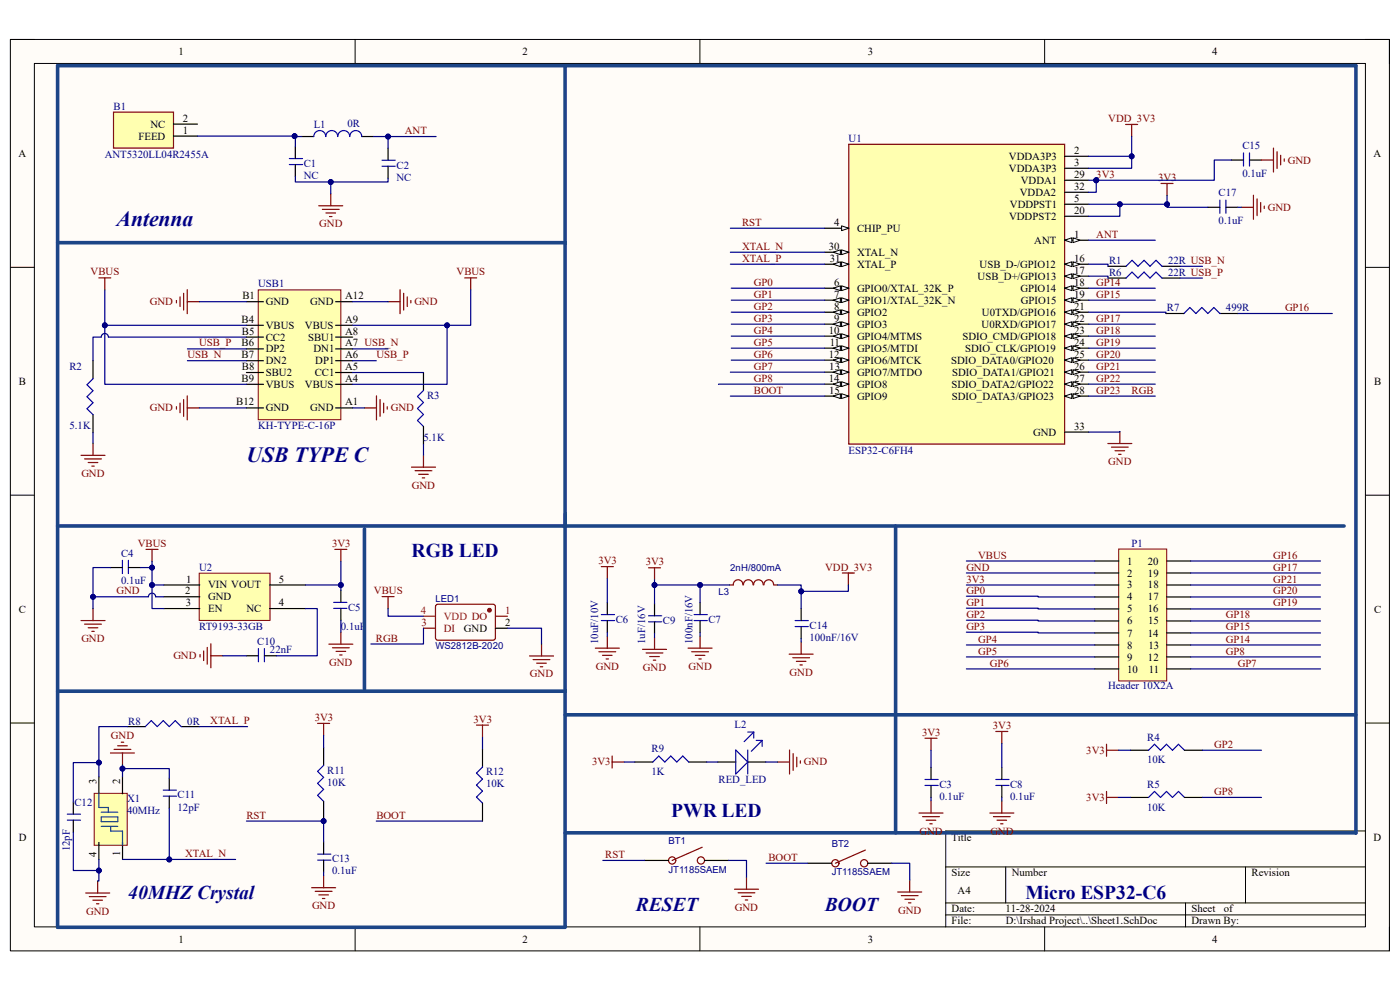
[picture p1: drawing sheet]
<svg xmlns="http://www.w3.org/2000/svg" width="297mm" height="210mm" viewBox="0 0 297 210" stroke-linecap="round" stroke-linejoin="round" font-family="sans-serif">
<path d="M2.2 8.4h292.6v193.3h-292.6z" fill-rule="evenodd" fill="#fffcf8"/>
<path d="M2.2 8.4h292.6v193.3h-292.6z" fill="none" stroke="#000" stroke-width=".21"/>
<path d="M7.3 13.5h282.4v183.1h-282.4z" fill-rule="evenodd" fill="#fffcf8"/>
<g fill="none" stroke="#000" stroke-width=".21">
<path d="M2.2 8.4h5.1M7.3 13.5h282.4v183.1h-282.4zM75.3 8.4v5.1M148.5 8.4v5.1M221.6 8.4v5.1M289.7 8.4h5.1v5.1M2.2 56.7h5.1M289.7 56.7h5.1M2.2 105h5.1M289.7 105.1h5.1M2.2 153.4h5.1M289.7 153.4h5.1"/>
<path d="M289.7 176.3h-89.1v20.3M75.3 196.6v5.1M148.5 196.6v5.1M200.6 183.9h89.1M200.6 191.5h89.1M200.6 194.1h89.1M213.4 183.9v7.6M221.6 196.6v5.1M251.5 191.5v5.1M264.2 183.9v7.6M294.8 196.6v5.1"/>
</g>
<g fill="none" stroke="#00f" stroke-width=".25">
<path d="M61.4 34.9h2.8M61.4 33.6h2.8M66.6 29a1.27 1.27 0 0 1 1.2-1.3 1.27 1.27 0 0 1 1.3 1.3 1.27 1.27 0 0 1 1.3-1.3 1.27 1.27 0 0 1 1.3 1.3 1.27 1.27 0 0 1 1.2-1.3 1.27 1.27 0 0 1 1.3 1.3 1.27 1.27 0 0 1 1.3-1.3 1.27 1.27 0 0 1 1.2 1.3M81.1 35.3h2.8M81.1 34h2.8M127.6 131.6h2.8M127.6 130.4h2.8M137.6 131.9h2.8M137.6 130.6h2.8M147.3 131.6h2.8M147.3 130.4h2.8M68.7 162.4l-1.3 1.2 1.3 1.3-1.3 1.3 1.3 1.3-1.3 1.2 1.3 1.3"/>
<path d="M67.4 182.5h2.8M67.4 181.2h2.8"/>
</g>
<g fill="none" stroke="#000" stroke-width=".25">
<path d="M62.7 31.1v2.5M62.7 34.9v2.6M64 29h2.6M76.7 29h2.6M82.3 31.4v2.6M82.3 35.3v2.5M128.8 127.8v2.6M128.8 131.6v2.6M138.9 128.1v2.5M138.9 131.9v2.5M148.5 127.8v2.6M148.5 131.6v2.6"/>
<path d="M68.7 158.5v3.9M68.7 170v3.8M68.7 178.6v2.6M68.7 182.5v2.5M136.7 182.5h5.1M149.5 182.5h5.1M171.4 183.1h5.1M184.1 183.1h5.1"/>
</g>
<g fill="none" stroke="#800000" stroke-width=".25">
<path d="M67.6 43.7h5.1M68.4 44.4h3.6M69.2 45.2h2M69.9 45.9h.5M70.2 41.1v2.6M126.3 137.5h5.1M127.1 138.3h3.5M127.6 120.2h2.5M127.8 139h2.1M128.6 139.8h.5M128.8 120.2v2.5M128.8 135v2.5"/>
<path d="M136.3 137.8h5.1M137.1 138.5h3.5M137.6 120.5h2.5M137.8 139.3h2.1M138.9 120.5v2.5M138.9 135.2v2.6M146 137.5h5.1M146.7 138.3h3.6M147.5 139h2M148.3 139.8h.5M148.5 135v2.5M23.4 159.7h5.1"/>
<path d="M24.2 159h3.6M25 158.2h2M25.7 157.4h.5M26 159.7v2.6M67.4 153.5h2.5M68.7 153.5v2.5M138.6 140h.5M66.1 188.3h5.1M66.9 189.1h3.5M67.6 189.8h2.1M68.4 190.6h.5M68.7 185.8v2.5"/>
<path d="M155.8 188.6h5.1M156.6 189.4h3.5M157.4 190.2h2M158.1 190.9h.5M158.4 186.1v2.5M190.5 189.2h5M191.2 190h3.6M192 190.8h2M192.7 191.5h.6M193 186.7v2.5"/>
</g>
<path d="M119.9 13.9v182.7" fill="none" stroke="#1c4587" stroke-width=".76"/>
<g fill="none" stroke="#800" stroke-width=".25">
<path d="M149 179.7l-6.4 2.8M183.6 180.3l-6.4 2.8"/>
<circle cx="142.6" cy="182.5" r=".77"/>
<circle cx="148.7" cy="182.5" r=".77"/>
<circle cx="177.2" cy="183.1" r=".77"/>
<circle cx="183.3" cy="183.1" r=".77"/>
</g>
<path d="M20 168.3h7v11h-7z" fill-rule="evenodd" fill="#ffffb0"/>
<path d="M20 168.3h7v11h-7z" fill="none" stroke="#800000" stroke-width=".21"/>
<path d="M27 154.1h3.8M38.4 154.1h3.9M15.6 170.2v2.5M15.6 174v2.5M21 164.8v3.6M21 178.7v3.6M26 164.8v3.6M26 178.7v3.6M35.9 165.1v2.5M35.9 168.9v2.5" fill="none" stroke="#000" stroke-width=".25"/>
<path d="M21 168.3v3h2v1M21.5 172.3h3.5M21.5 173.3h3.5v1h-3.5zM21.5 175.3h3.5M23.5 175.3v1h2.5v3" fill="none" stroke="#1c4587" stroke-width=".25"/>
<path d="M30.8 154.1l1.3-1.2 1.3 1.2 1.2-1.2 1.3 1.2 1.3-1.2 1.2 1.2M14.3 172.7h2.8M14.3 174h2.8M34.6 168.9h2.8M34.6 167.6h2.8" fill="none" stroke="#00f" stroke-width=".25"/>
<path d="M18.2 189.4h5.1M18.9 190.2h3.6M19.7 191h2M20.5 191.7h.5M20.7 186.9v2.5" fill="none" stroke="#800000" stroke-width=".25"/>
<path d="M12.2 13.9h275.5v162.8M119.5 111.6h165.6M119.9 151.6h167.8M119.9 176.7h167.8" fill="none" stroke="#1c4587" stroke-width=".76"/>
<path d="M24.1 23.8h12.7v7.6h-12.7z" fill-rule="evenodd" fill="#ffffb0"/>
<path d="M24.1 23.8h12.7v7.6h-12.7z" fill="none" stroke="#800000" stroke-width=".25"/>
<path d="M36.8 28.9h5.1M36.8 26.3h5.1" fill="none" stroke="#000" stroke-width=".25"/>
<path d="M54.8 61.5h17.5v27.5h-17.5z" fill-rule="evenodd" fill="#ffffb0"/>
<path d="M54.8 61.5h17.5v27.5h-17.5z" fill="none" stroke="#800000" stroke-width=".21"/>
<g fill="none" stroke="#000" stroke-width=".25">
<path d="M19.7 76.5v3.8M52.3 64h3.6M52.3 69h3.6M52.3 71.5h3.6M52.3 74h3.6M52.3 76.5h3.6M52.3 79h3.6M71.2 64h3.6M71.2 69h3.6M71.2 71.5h3.6M71.2 74h3.6M71.2 76.5h3.6"/>
<path d="M71.2 79h3.6M89.8 79v3.8M19.7 88v3.8M52.3 81.5h3.6M52.3 86.5h3.6M71.2 81.5h3.6M71.2 86.5h3.6M89.8 90.5v3.8M134.7 161.7h3.8M146.1 161.7h3.8M152.3 161.7h3.8M158.6 161.7h3.9"/>
</g>
<g fill="none" stroke="#800000" stroke-width=".25">
<path d="M98.6 59h2.5M99.9 59v2.5M37.4 63.7v.6M38.2 63v2M39 62.2v3.6M39.7 64h2.6M39.7 61.5v5M82.3 64h2.6M84.9 61.5v5M85.6 62.2v3.6M86.4 63v2M87.2 63.7v.6"/>
<path d="M17.2 96.6h5.1M17.9 97.4h3.6M18.7 98.1h2M19.5 98.9h.5M19.7 94v2.6M37.4 86.3v.5M38.2 85.5v2.1M39 84.8v3.5M39.7 86.5h2.6M39.7 84v5.1M77.3 86.5h2.6M79.9 84v5.1"/>
<path d="M80.6 84.8v3.5M81.4 85.5v2.1M82.2 86.3v.5M87.3 99.1h5.1M88.1 99.9h3.5M89.8 96.6v2.5M88.8 100.6h2.1M89.6 101.4h.5M167.5 159.1v5.1M168.3 159.9v3.5M129.9 161.7h2.5M129.9 160.4v2.5"/>
<path d="M165 161.7h2.5M169 160.6v2.1M169.8 161.4v.5"/>
</g>
<path d="M19.7 80.3l-1.2 1.3 1.2 1.3-1.2 1.3 1.2 1.2-1.2 1.3 1.2 1.3M89.8 82.8l-1.2 1.3 1.2 1.3-1.2 1.3 1.2 1.2-1.2 1.3 1.2 1.3M156.1 159.1l2.5 2.6-2.5 2.5zM158.6 159.1v5.1M158.6 155.3h1.3M159.9 155.3l-2 2M159.9 155.3v1.3M160.4 157.1h1.3M161.7 157.1l-2.3 2.3M161.7 157.1v1.2M138.5 161.7l1.3-1.3 1.2 1.3 1.3-1.3 1.3 1.3 1.2-1.3 1.3 1.3" fill="none" stroke="#00f" stroke-width=".25"/>
<path d="M42.3 121.6h15v10h-15z" fill-rule="evenodd" fill="#ffffb0"/>
<path d="M42.3 121.6h15v10h-15z" fill="none" stroke="#800000" stroke-width=".21"/>
<g fill="none" stroke="#000" stroke-width=".25">
<path d="M23.4 120.4h2.6M27.2 120.4h2.6M34.8 124.1h7.6M34.8 126.6h7.6M34.8 129.1h7.6M52.3 139.1h2.5M56.1 139.1h2.5M57.2 124.1h7.6M57.2 129.1h7.6M72.3 125.2v2.6M72.3 129.1v2.5M197.5 162.8v2.6"/>
<path d="M197.5 166.6v2.6M212.5 162.8v2.6M212.5 166.6v2.6"/>
</g>
<path d="M26 118.9v2.8M27.2 118.9v2.8M54.8 137.6v2.8M56.1 137.6v2.8M70.8 127.8h2.8M70.8 129.1h2.8M196.2 166.6h2.8M196.2 165.4h2.8M211.3 166.6h2.8M211.3 165.4h2.8" fill="none" stroke="#00f" stroke-width=".25"/>
<g fill="none" stroke="#800000" stroke-width=".25">
<path d="M31 116.5h2.5M32.3 116.5v2.6M71 116.5h2.6M72.3 116.5v2.6M17.2 131.6h5.1M17.9 132.4h3.6M18.7 133.2h2M19.5 133.9h.5M19.7 129.1v2.5M42.4 138.9v.5M43.2 138.1v2M44 137.3v3.6"/>
<path d="M44.7 136.6v5.1M44.7 139.1h2.6M69.8 136.7h5.1M70.5 137.4h3.6M71.3 138.2h2M72.1 138.9h.5M72.3 134.1v2.6M196.2 156.6h2.6M197.5 156.6v2.6M211.3 155.2h2.5M212.5 155.2v2.5M195 172.5h5.1"/>
<path d="M195.7 173.2h3.6M196.5 174h2M197.3 174.8h.5M197.5 169.9v2.6M210 172.5h5.1M210.8 173.2h3.5M211.5 174h2.1M212.3 174.8h.5M212.5 169.9v2.6"/>
</g>
<path d="M12.2 13.9v182.8h107.7M12.2 51.5h107.7M77.3 112.2v34.4M119.9 109.1v2.5h-107.7M190 111.6v65.1M12.2 146.6h107.7" fill="none" stroke="#1c4587" stroke-width=".76"/>
<path d="M92.6 128.2h12.3l.2 .5-.1 6.9-.4 .2-12-.1-.2-.4v-6.6z" fill="none" stroke="#800" stroke-width=".25"/>
<circle cx="103.8" cy="129.5" r=".38" fill="#800"/>
<g fill="none" stroke="#800" stroke-width=".25">
<path d="M89.8 133.3h2.6M105.1 130.7h2.5M154.8 124.1h.7M155.6 124.1a1.02 1.02 0 0 1 1-1.1 1.02 1.02 0 0 1 1 1.1M157.7 124.1a1.02 1.02 0 0 1 1-1.1 1.02 1.02 0 0 1 1.1 1.1M159.9 124.1a1.02 1.02 0 0 1 1-1.1 1.02 1.02 0 0 1 1 1.1M162.1 124.1a1.02 1.02 0 0 1 1-1.1 1.02 1.02 0 0 1 1 1.1M164.2 124.1h.8"/>
<circle cx="103.8" cy="129.5" r=".38"/>
</g>
<path d="M105.1 133.3h2.5M170 129.1v2.5M170 132.9v2.6M239.8 159.2h3.9M251.3 159.2h3.8M239.8 169.2h3.9M251.3 169.2h3.8" fill="none" stroke="#000" stroke-width=".25"/>
<path d="M89.8 130.7h2.6" fill="none" stroke="#f00" stroke-width=".25"/>
<g fill="none" stroke="#800000" stroke-width=".25">
<path d="M81.1 126.6h2.5M82.3 126.6v2.5M112.3 139.2h5.1M113.1 139.9h3.6M114.9 136.6v2.6M167.4 138.8h5.1M168.2 139.5h3.5M170 136.2v2.6M178.7 121.5h2.6M180 121.5v2.6M113.9 140.7h2M114.6 141.4h.5"/>
<path d="M168.9 140.3h2.1M169.7 141.1h.5M234.7 157.9v2.5M234.7 159.2h2.6M234.7 167.9v2.5M234.7 169.2h2.6"/>
</g>
<path d="M168.7 132.9h2.8M168.7 131.6h2.8M243.7 159.2l1.2-1.3 1.3 1.3 1.3-1.3 1.2 1.3 1.3-1.3 1.3 1.3M243.7 169.2l1.2-1.3 1.3 1.3 1.3-1.3 1.2 1.3 1.3-1.3 1.3 1.3" fill="none" stroke="#00f" stroke-width=".25"/>
<path d="M180.1 30.6h45.8v63.6h-45.8z" fill-rule="evenodd" fill="#ffffb0"/>
<path d="M180.1 30.6h45.8v63.6h-45.8z" fill="none" stroke="#800000" stroke-width=".25"/>
<path d="M175 48.4h5.1" fill="none" stroke="#000" stroke-width=".25"/>
<path d="M178.5 47.9l1.6 .5-1.6 .5z" fill="#f8fcff"/>
<path d="M178.5 47.9l1.6 .5-1.6 .5z" fill="none" stroke="#000" stroke-width=".21"/>
<path d="M175 53.5h5.1" fill="none" stroke="#000" stroke-width=".25"/>
<path d="M178.5 53l1.6 .5-1.6 .5z" fill="#f8fcff"/>
<path d="M178.5 53l1.6 .5-1.6 .5z" fill="none" stroke="#000" stroke-width=".21"/>
<path d="M176.8 53.5l1.5-.5v1z" fill="#f8fcff"/>
<path d="M176.8 53.5l1.5-.5v1z" fill="none" stroke="#000" stroke-width=".21"/>
<path d="M175 56h5.1" fill="none" stroke="#000" stroke-width=".25"/>
<path d="M178.5 55.5l1.6 .5-1.6 .6z" fill="#f8fcff"/>
<path d="M178.5 55.5l1.6 .5-1.6 .6z" fill="none" stroke="#000" stroke-width=".21"/>
<path d="M176.8 56l1.5-.5v1.1z" fill="#f8fcff"/>
<path d="M176.8 56l1.5-.5v1.1z" fill="none" stroke="#000" stroke-width=".21"/>
<path d="M175 61.1h5.1" fill="none" stroke="#000" stroke-width=".25"/>
<path d="M178.5 60.6l1.6 .5-1.6 .5z" fill="#f8fcff"/>
<path d="M178.5 60.6l1.6 .5-1.6 .5z" fill="none" stroke="#000" stroke-width=".21"/>
<path d="M176.8 61.1l1.5-.5v1z" fill="#f8fcff"/>
<path d="M176.8 61.1l1.5-.5v1z" fill="none" stroke="#000" stroke-width=".21"/>
<path d="M175 63.7h5.1" fill="none" stroke="#000" stroke-width=".25"/>
<path d="M178.5 63.2l1.6 .5-1.6 .5z" fill="#f8fcff"/>
<path d="M178.5 63.2l1.6 .5-1.6 .5z" fill="none" stroke="#000" stroke-width=".21"/>
<path d="M176.8 63.7l1.5-.5v1z" fill="#f8fcff"/>
<path d="M176.8 63.7l1.5-.5v1z" fill="none" stroke="#000" stroke-width=".21"/>
<path d="M175 66.2h5.1" fill="none" stroke="#000" stroke-width=".25"/>
<path d="M178.5 65.7l1.6 .5-1.6 .5z" fill="#f8fcff"/>
<path d="M178.5 65.7l1.6 .5-1.6 .5z" fill="none" stroke="#000" stroke-width=".21"/>
<path d="M176.8 66.2l1.5-.5v1z" fill="#f8fcff"/>
<path d="M176.8 66.2l1.5-.5v1z" fill="none" stroke="#000" stroke-width=".21"/>
<path d="M175 68.8h5.1" fill="none" stroke="#000" stroke-width=".25"/>
<path d="M178.5 68.3l1.6 .5-1.6 .5z" fill="#f8fcff"/>
<path d="M178.5 68.3l1.6 .5-1.6 .5z" fill="none" stroke="#000" stroke-width=".21"/>
<path d="M176.8 68.8l1.5-.5v1z" fill="#f8fcff"/>
<path d="M176.8 68.8l1.5-.5v1z" fill="none" stroke="#000" stroke-width=".21"/>
<path d="M175 71.3h5.1" fill="none" stroke="#000" stroke-width=".25"/>
<path d="M178.5 70.8l1.6 .5-1.6 .5z" fill="#f8fcff"/>
<path d="M178.5 70.8l1.6 .5-1.6 .5z" fill="none" stroke="#000" stroke-width=".21"/>
<path d="M176.8 71.3l1.5-.5v1z" fill="#f8fcff"/>
<path d="M176.8 71.3l1.5-.5v1z" fill="none" stroke="#000" stroke-width=".21"/>
<path d="M175 73.9h5.1" fill="none" stroke="#000" stroke-width=".25"/>
<path d="M178.5 73.4l1.6 .5-1.6 .5z" fill="#f8fcff"/>
<path d="M178.5 73.4l1.6 .5-1.6 .5z" fill="none" stroke="#000" stroke-width=".21"/>
<path d="M176.8 73.9l1.5-.5v1z" fill="#f8fcff"/>
<path d="M176.8 73.9l1.5-.5v1z" fill="none" stroke="#000" stroke-width=".21"/>
<path d="M175 76.4h5.1" fill="none" stroke="#000" stroke-width=".25"/>
<path d="M178.5 75.9l1.6 .5-1.6 .5z" fill="#f8fcff"/>
<path d="M178.5 75.9l1.6 .5-1.6 .5z" fill="none" stroke="#000" stroke-width=".21"/>
<path d="M176.8 76.4l1.5-.5v1z" fill="#f8fcff"/>
<path d="M176.8 76.4l1.5-.5v1z" fill="none" stroke="#000" stroke-width=".21"/>
<path d="M175 79h5.1" fill="none" stroke="#000" stroke-width=".25"/>
<path d="M178.5 78.4l1.6 .6-1.6 .5z" fill="#f8fcff"/>
<path d="M178.5 78.4l1.6 .6-1.6 .5z" fill="none" stroke="#000" stroke-width=".21"/>
<path d="M176.8 79l1.5-.6v1.1z" fill="#f8fcff"/>
<path d="M176.8 79l1.5-.6v1.1z" fill="none" stroke="#000" stroke-width=".21"/>
<path d="M175 81.5h5.1" fill="none" stroke="#000" stroke-width=".25"/>
<path d="M178.5 81l1.6 .5-1.6 .5z" fill="#f8fcff"/>
<path d="M178.5 81l1.6 .5-1.6 .5z" fill="none" stroke="#000" stroke-width=".21"/>
<path d="M176.8 81.5l1.5-.5v1z" fill="#f8fcff"/>
<path d="M176.8 81.5l1.5-.5v1z" fill="none" stroke="#000" stroke-width=".21"/>
<path d="M175 84h5.1" fill="none" stroke="#000" stroke-width=".25"/>
<path d="M178.5 83.5l1.6 .5-1.6 .5z" fill="#f8fcff"/>
<path d="M178.5 83.5l1.6 .5-1.6 .5z" fill="none" stroke="#000" stroke-width=".21"/>
<path d="M176.8 84l1.5-.5v1z" fill="#f8fcff"/>
<path d="M176.8 84l1.5-.5v1z" fill="none" stroke="#000" stroke-width=".21"/>
<path d="M225.9 33.2h5M225.9 35.7h5M225.9 38.2h5M225.9 40.8h5M225.9 43.3h5M225.9 45.9h5M225.9 51h5" fill="none" stroke="#000" stroke-width=".25"/>
<path d="M225.9 51l1.5-.5v1z" fill="#f8fcff"/>
<path d="M225.9 51l1.5-.5v1z" fill="none" stroke="#000" stroke-width=".21"/>
<path d="M227.6 50.5l1.6 .5-1.6 .5z" fill="#f8fcff"/>
<path d="M227.6 50.5l1.6 .5-1.6 .5z" fill="none" stroke="#000" stroke-width=".21"/>
<path d="M225.9 56h5" fill="none" stroke="#000" stroke-width=".25"/>
<path d="M225.9 56l1.5-.5v1.1z" fill="#f8fcff"/>
<path d="M225.9 56l1.5-.5v1.1z" fill="none" stroke="#000" stroke-width=".21"/>
<path d="M227.6 55.5l1.6 .5-1.6 .6z" fill="#f8fcff"/>
<path d="M227.6 55.5l1.6 .5-1.6 .6z" fill="none" stroke="#000" stroke-width=".21"/>
<path d="M225.9 58.6h5" fill="none" stroke="#000" stroke-width=".25"/>
<path d="M225.9 58.6l1.5-.5v1z" fill="#f8fcff"/>
<path d="M225.9 58.6l1.5-.5v1z" fill="none" stroke="#000" stroke-width=".21"/>
<path d="M227.6 58.1l1.6 .5-1.6 .5z" fill="#f8fcff"/>
<path d="M227.6 58.1l1.6 .5-1.6 .5z" fill="none" stroke="#000" stroke-width=".21"/>
<path d="M225.9 61.1h5" fill="none" stroke="#000" stroke-width=".25"/>
<path d="M225.9 61.1l1.5-.5v1z" fill="#f8fcff"/>
<path d="M225.9 61.1l1.5-.5v1z" fill="none" stroke="#000" stroke-width=".21"/>
<path d="M227.6 60.6l1.6 .5-1.6 .5z" fill="#f8fcff"/>
<path d="M227.6 60.6l1.6 .5-1.6 .5z" fill="none" stroke="#000" stroke-width=".21"/>
<path d="M225.9 63.7h5" fill="none" stroke="#000" stroke-width=".25"/>
<path d="M225.9 63.7l1.5-.5v1z" fill="#f8fcff"/>
<path d="M225.9 63.7l1.5-.5v1z" fill="none" stroke="#000" stroke-width=".21"/>
<path d="M227.6 63.2l1.6 .5-1.6 .5z" fill="#f8fcff"/>
<path d="M227.6 63.2l1.6 .5-1.6 .5z" fill="none" stroke="#000" stroke-width=".21"/>
<path d="M225.9 66.2h5" fill="none" stroke="#000" stroke-width=".25"/>
<path d="M225.9 66.2l1.5-.5v1z" fill="#f8fcff"/>
<path d="M225.9 66.2l1.5-.5v1z" fill="none" stroke="#000" stroke-width=".21"/>
<path d="M227.6 65.7l1.6 .5-1.6 .5z" fill="#f8fcff"/>
<path d="M227.6 65.7l1.6 .5-1.6 .5z" fill="none" stroke="#000" stroke-width=".21"/>
<path d="M225.9 68.8h5" fill="none" stroke="#000" stroke-width=".25"/>
<path d="M225.9 68.8l1.5-.5v1z" fill="#f8fcff"/>
<path d="M225.9 68.8l1.5-.5v1z" fill="none" stroke="#000" stroke-width=".21"/>
<path d="M227.6 68.3l1.6 .5-1.6 .5z" fill="#f8fcff"/>
<path d="M227.6 68.3l1.6 .5-1.6 .5z" fill="none" stroke="#000" stroke-width=".21"/>
<path d="M225.9 71.3h5" fill="none" stroke="#000" stroke-width=".25"/>
<path d="M225.9 71.3l1.5-.5v1z" fill="#f8fcff"/>
<path d="M225.9 71.3l1.5-.5v1z" fill="none" stroke="#000" stroke-width=".21"/>
<path d="M227.6 70.8l1.6 .5-1.6 .5z" fill="#f8fcff"/>
<path d="M227.6 70.8l1.6 .5-1.6 .5z" fill="none" stroke="#000" stroke-width=".21"/>
<path d="M225.9 73.9h5" fill="none" stroke="#000" stroke-width=".25"/>
<path d="M225.9 73.9l1.5-.5v1z" fill="#f8fcff"/>
<path d="M225.9 73.9l1.5-.5v1z" fill="none" stroke="#000" stroke-width=".21"/>
<path d="M227.6 73.4l1.6 .5-1.6 .5z" fill="#f8fcff"/>
<path d="M227.6 73.4l1.6 .5-1.6 .5z" fill="none" stroke="#000" stroke-width=".21"/>
<path d="M225.9 76.4h5" fill="none" stroke="#000" stroke-width=".25"/>
<path d="M225.9 76.4l1.5-.5v1z" fill="#f8fcff"/>
<path d="M225.9 76.4l1.5-.5v1z" fill="none" stroke="#000" stroke-width=".21"/>
<path d="M227.6 75.9l1.6 .5-1.6 .5z" fill="#f8fcff"/>
<path d="M227.6 75.9l1.6 .5-1.6 .5z" fill="none" stroke="#000" stroke-width=".21"/>
<path d="M225.9 79h5" fill="none" stroke="#000" stroke-width=".25"/>
<path d="M225.9 79l1.5-.6v1.1z" fill="#f8fcff"/>
<path d="M225.9 79l1.5-.6v1.1z" fill="none" stroke="#000" stroke-width=".21"/>
<path d="M227.6 78.4l1.6 .6-1.6 .5z" fill="#f8fcff"/>
<path d="M227.6 78.4l1.6 .6-1.6 .5z" fill="none" stroke="#000" stroke-width=".21"/>
<path d="M225.9 81.5h5" fill="none" stroke="#000" stroke-width=".25"/>
<path d="M225.9 81.5l1.5-.5v1z" fill="#f8fcff"/>
<path d="M225.9 81.5l1.5-.5v1z" fill="none" stroke="#000" stroke-width=".21"/>
<path d="M227.6 81l1.6 .5-1.6 .5z" fill="#f8fcff"/>
<path d="M227.6 81l1.6 .5-1.6 .5z" fill="none" stroke="#000" stroke-width=".21"/>
<path d="M225.9 84h5" fill="none" stroke="#000" stroke-width=".25"/>
<path d="M225.9 84l1.5-.5v1z" fill="#f8fcff"/>
<path d="M225.9 84l1.5-.5v1z" fill="none" stroke="#000" stroke-width=".21"/>
<path d="M227.6 83.5l1.6 .5-1.6 .5z" fill="#f8fcff"/>
<path d="M227.6 83.5l1.6 .5-1.6 .5z" fill="none" stroke="#000" stroke-width=".21"/>
<path d="M225.9 91.7h5" fill="none" stroke="#000" stroke-width=".25"/>
<circle cx="232.6" cy="38.2" r=".51" fill="#000080"/>
<circle cx="232.6" cy="38.2" r=".51" fill="none" stroke="#000080" stroke-width=".21"/>
<g fill="none" stroke="#800000" stroke-width=".25">
<path d="M238.8 26.4h2.6M240.1 26.4v2.5M246.3 38.9h2.6M247.6 38.9v2.6M267.6 34h2.6M270.2 31.4v5.1M270.9 32.2v3.5M271.7 32.9v2.1M272.5 33.7v.5M21 59h2.5M22.2 59v2.5M263.4 44h2.5"/>
<path d="M265.9 41.4v5.1M266.7 42.2v3.6M267.5 43v2M268.2 43.7v.5M235 94.1h5.1M235.8 94.9h3.6M236.6 95.6h2M237.3 96.4h.5M237.6 91.5v2.6M101.1 153.8h2.5M102.4 153.8v2.6"/>
</g>
<path d="M263.8 32.4v2.8M265.1 32.4v2.8M238.9 56.5l1.3-1.3 1.2 1.3 1.3-1.3 1.3 1.3 1.2-1.3 1.3 1.3M238.9 59l1.3-1.3 1.2 1.3 1.3-1.3 1.3 1.3 1.2-1.3 1.3 1.3M258.8 42.4v2.8M260.1 42.4v2.8M251.2 66.5l1.2-1.3 1.3 1.3 1.3-1.3 1.3 1.3 1.2-1.3 1.3 1.3M102.4 162.7l-1.3 1.3 1.3 1.3-1.3 1.2 1.3 1.3-1.3 1.3 1.3 1.3" fill="none" stroke="#00f" stroke-width=".25"/>
<path d="M261.3 34h2.5M265.1 34h2.5M235.1 56.5h3.8M235.1 59h3.8M246.5 56.5h3.8M246.5 59h3.8M256.3 44h2.5M260.1 44h2.5M247.4 66.5h3.8M258.8 66.5h3.8M102.4 158.9v3.8M102.4 170.4v3.8" fill="none" stroke="#000" stroke-width=".25"/>
<path d="M237.3 116.5h10.2v28h-10.2z" fill-rule="evenodd" fill="#ffffb0"/>
<path d="M237.3 116.5h10.2v28h-10.2z" fill="none" stroke="#800000" stroke-width=".21"/>
<g fill="none" stroke="#000" stroke-width=".25">
<path d="M232.3 119h5M247.5 119h5.1M232.3 121.5h5M232.3 124.1h5M232.3 126.6h5M232.3 129.2h5M232.3 131.7h5M232.3 134.3h5M232.3 136.8h5M232.3 139.4h5M247.5 121.5h5.1M247.5 124.1h5.1"/>
<path d="M247.5 126.6h5.1M247.5 129.2h5.1M247.5 131.7h5.1M247.5 134.3h5.1M247.5 136.8h5.1M247.5 139.4h5.1M232.3 141.9h5M247.5 141.9h5.1"/>
</g>
<path d="M70.2 38.6v2.5" fill="none" stroke="#000080" stroke-width=".25"/>
<circle cx="70.2" cy="38.6" r=".51" fill="#000080"/>
<circle cx="70.2" cy="38.6" r=".51" fill="none" stroke="#000080" stroke-width=".21"/>
<path d="M62.5 28.9l1.5 .1" fill="none" stroke="#000080" stroke-width=".25"/>
<circle cx="62.5" cy="28.9" r=".51" fill="#000080"/>
<circle cx="62.5" cy="28.9" r=".51" fill="none" stroke="#000080" stroke-width=".21"/>
<path d="M128.8 122.7v5.1M128.8 134.2v.8M138.9 134.4v.8M148.5 134.2v.8M68.7 156v2.5M21 161.8h-5.4v8.4M68.7 185v.8M127.9 182.5h8.8M154.6 182.5h3.8v3.6M162.5 183.1h8.9M189.2 183.1h3.8v3.6" fill="none" stroke="#000080" stroke-width=".25"/>
<circle cx="21" cy="161.8" r=".51" fill="#000080"/>
<circle cx="21" cy="161.8" r=".51" fill="none" stroke="#000080" stroke-width=".21"/>
<path d="M15.6 176.5v8.2h5.4" fill="none" stroke="#000080" stroke-width=".25"/>
<circle cx="21" cy="184.7" r=".51" fill="#000080"/>
<circle cx="21" cy="184.7" r=".51" fill="none" stroke="#000080" stroke-width=".21"/>
<path d="M26 163h9.9v2.1" fill="none" stroke="#000080" stroke-width=".25"/>
<circle cx="26" cy="163.1" r=".51" fill="#000080"/>
<circle cx="26" cy="163.1" r=".51" fill="none" stroke="#000080" stroke-width=".21"/>
<path d="M42.3 154.1h10.2M26 182.3h9.9" fill="none" stroke="#000080" stroke-width=".25"/>
<circle cx="35.9" cy="182.3" r=".51" fill="#000080"/>
<circle cx="35.9" cy="182.3" r=".51" fill="none" stroke="#000080" stroke-width=".21"/>
<path d="M35.9 171.4v10.9h14.1" fill="none" stroke="#000080" stroke-width=".25"/>
<circle cx="35.9" cy="182.3" r=".51" fill="#000080"/>
<circle cx="35.9" cy="182.3" r=".51" fill="none" stroke="#000080" stroke-width=".21"/>
<path d="M39.8 74h12.5M39.8 76.5h12.5M42.3 64h10M74.8 64h7.5M74.8 74h7.5M74.8 76.5h5M94.8 69v12.5h-20M42.3 86.5h10M74.8 86.5h2.5" fill="none" stroke="#000080" stroke-width=".25"/>
<circle cx="94.8" cy="69" r=".51" fill="#000080"/>
<circle cx="94.8" cy="69" r=".51" fill="none" stroke="#000080" stroke-width=".21"/>
<path d="M52.3 69h-30.1v12.5h30.1" fill="none" stroke="#000080" stroke-width=".25"/>
<circle cx="22.2" cy="69" r=".51" fill="#000080"/>
<circle cx="22.2" cy="69" r=".51" fill="none" stroke="#000080" stroke-width=".21"/>
<path d="M41.9 28.9h20.8v2.2M52.3 71.5h-29.3a.76 .76 0 0 0-.8-.8 .76 .76 0 0 0-.7 .8h-1.8v5M74.8 79h15M19.7 91.8v2.2M89.8 94.3v2.3M132.4 161.7h2.3M149.9 161.7h2.4M162.5 161.7h2.5" fill="none" stroke="#000080" stroke-width=".25"/>
<circle cx="62.5" cy="28.9" r=".51" fill="#000080"/>
<circle cx="62.5" cy="28.9" r=".51" fill="none" stroke="#000080" stroke-width=".21"/>
<path d="M79.3 29h13.2" fill="none" stroke="#000080" stroke-width=".25"/>
<circle cx="82.3" cy="29" r=".51" fill="#000080"/>
<circle cx="82.3" cy="29" r=".51" fill="none" stroke="#000080" stroke-width=".21"/>
<path d="M62.7 37.5v1.1h19.6v-.8" fill="none" stroke="#000080" stroke-width=".25"/>
<circle cx="70.2" cy="38.6" r=".51" fill="#000080"/>
<circle cx="70.2" cy="38.6" r=".51" fill="none" stroke="#000080" stroke-width=".21"/>
<path d="M23.4 120.4h-3.7v6.2" fill="none" stroke="#000080" stroke-width=".25"/>
<circle cx="19.7" cy="126.6" r=".51" fill="#000080"/>
<circle cx="19.7" cy="126.6" r=".51" fill="none" stroke="#000080" stroke-width=".21"/>
<path d="M32.3 120.4v3.7h2.5" fill="none" stroke="#000080" stroke-width=".25"/>
<circle cx="32.3" cy="124.1" r=".51" fill="#000080"/>
<circle cx="32.3" cy="124.1" r=".51" fill="none" stroke="#000080" stroke-width=".21"/>
<circle cx="32.3" cy="120.4" r=".51" fill="#000080"/>
<circle cx="32.3" cy="120.4" r=".51" fill="none" stroke="#000080" stroke-width=".21"/>
<path d="M32.3 119.1v1.3h-2.5" fill="none" stroke="#000080" stroke-width=".25"/>
<circle cx="32.3" cy="120.4" r=".51" fill="#000080"/>
<circle cx="32.3" cy="120.4" r=".51" fill="none" stroke="#000080" stroke-width=".21"/>
<path d="M64.8 124.1h7.5v1.1" fill="none" stroke="#000080" stroke-width=".25"/>
<circle cx="72.3" cy="124.1" r=".51" fill="#000080"/>
<circle cx="72.3" cy="124.1" r=".51" fill="none" stroke="#000080" stroke-width=".21"/>
<path d="M72.3 119.1v5" fill="none" stroke="#000080" stroke-width=".25"/>
<circle cx="72.3" cy="124.1" r=".51" fill="#000080"/>
<circle cx="72.3" cy="124.1" r=".51" fill="none" stroke="#000080" stroke-width=".21"/>
<path d="M32.3 124.1v5h2.5M47.3 139.1h5M64.8 129.1h2.5v10h-8.7M72.3 131.6v2.5" fill="none" stroke="#000080" stroke-width=".25"/>
<circle cx="32.3" cy="124.1" r=".51" fill="#000080"/>
<circle cx="32.3" cy="124.1" r=".51" fill="none" stroke="#000080" stroke-width=".21"/>
<path d="M82.3 29v2.4" fill="none" stroke="#000080" stroke-width=".25"/>
<circle cx="82.3" cy="29" r=".51" fill="#000080"/>
<circle cx="82.3" cy="29" r=".51" fill="none" stroke="#000080" stroke-width=".21"/>
<path d="M34.8 126.6h-1.8a.76 .76 0 0 0-.7-.8 .76 .76 0 0 0-.8 .8h-11.8v2.5M82.3 129.1v1.6h7.5M89.8 133.3v3.3h-11.1M107.6 133.3h7.3v3.3M197.5 159.2v3.6M212.5 157.7v5.1M197.5 169.2v.7M212.5 169.2v.7" fill="none" stroke="#000080" stroke-width=".25"/>
<circle cx="19.7" cy="126.6" r=".51" fill="#000080"/>
<circle cx="19.7" cy="126.6" r=".51" fill="none" stroke="#000080" stroke-width=".21"/>
<path d="M170 125.4v3.7M170 135.5v.7" fill="none" stroke="#000080" stroke-width=".25"/>
<circle cx="170" cy="125.4" r=".51" fill="#000080"/>
<circle cx="170" cy="125.4" r=".51" fill="none" stroke="#000080" stroke-width=".21"/>
<path d="M165 124.1h5v1.3h10v-1.3" fill="none" stroke="#000080" stroke-width=".25"/>
<circle cx="170" cy="125.4" r=".51" fill="#000080"/>
<circle cx="170" cy="125.4" r=".51" fill="none" stroke="#000080" stroke-width=".21"/>
<path d="M237.3 159.2h2.5M255.1 159.2h12.5M237.3 169.2h2.5M255.1 169.2h12.5M21 182.3v4.6h-.3" fill="none" stroke="#000080" stroke-width=".25"/>
<circle cx="21" cy="184.7" r=".51" fill="#000080"/>
<circle cx="21" cy="184.7" r=".51" fill="none" stroke="#000080" stroke-width=".21"/>
<path d="M27 154.1h-6v10.7" fill="none" stroke="#000080" stroke-width=".25"/>
<circle cx="21" cy="161.8" r=".51" fill="#000080"/>
<circle cx="21" cy="161.8" r=".51" fill="none" stroke="#000080" stroke-width=".21"/>
<path d="M26 162.3v2.5" fill="none" stroke="#000080" stroke-width=".25"/>
<circle cx="26" cy="163.1" r=".51" fill="#000080"/>
<circle cx="26" cy="163.1" r=".51" fill="none" stroke="#000080" stroke-width=".21"/>
<path d="M52.3 174.2h16.4" fill="none" stroke="#000080" stroke-width=".25"/>
<circle cx="68.7" cy="174.2" r=".51" fill="#000080"/>
<circle cx="68.7" cy="174.2" r=".51" fill="none" stroke="#000080" stroke-width=".21"/>
<path d="M68.7 173.8v4.8" fill="none" stroke="#000080" stroke-width=".25"/>
<circle cx="68.7" cy="174.2" r=".51" fill="#000080"/>
<circle cx="68.7" cy="174.2" r=".51" fill="none" stroke="#000080" stroke-width=".21"/>
<g fill="none" stroke="#000080" stroke-width=".25">
<path d="M240.1 28.9v4.3M155 56h20M155 53.5h20M155 48.4h20M230.9 51h14.2M155 79h20M155.1 61.1h19.9M155.1 63.7h19.9M155.1 66.2h19.9M155.1 68.8h19.9M155.1 71.3h19.9M155.1 73.9h19.9"/>
<path d="M155.1 76.4h19.9M230.9 61.1h14.2M230.9 63.7h14.2M230.9 68.8h14.2M230.9 71.3h14.2M230.9 73.9h14.2M230.9 76.4h14.2M230.9 79h14.2M155 84h20M230.9 84h14.2M230.9 81.5h14.2M237.6 91.5v.2h-6.7"/>
</g>
<circle cx="240.1" cy="33.2" r=".51" fill="#000080"/>
<circle cx="240.1" cy="33.2" r=".51" fill="none" stroke="#000080" stroke-width=".21"/>
<path d="M232.6 38.2v2.6h-1.7" fill="none" stroke="#000080" stroke-width=".25"/>
<circle cx="232.6" cy="38.2" r=".51" fill="#000080"/>
<circle cx="232.6" cy="38.2" r=".51" fill="none" stroke="#000080" stroke-width=".21"/>
<path d="M230.9 33.2h9.2v2.5h-9.2M262.6 44h.8" fill="none" stroke="#000080" stroke-width=".25"/>
<circle cx="240.1" cy="33.2" r=".51" fill="#000080"/>
<circle cx="240.1" cy="33.2" r=".51" fill="none" stroke="#000080" stroke-width=".21"/>
<path d="M99.9 61.5v7.5h-25.1M230.9 66.2h16.5v.3" fill="none" stroke="#000080" stroke-width=".25"/>
<circle cx="94.8" cy="69" r=".51" fill="#000080"/>
<circle cx="94.8" cy="69" r=".51" fill="none" stroke="#000080" stroke-width=".21"/>
<path d="M22.2 61.5v7.5" fill="none" stroke="#000080" stroke-width=".25"/>
<circle cx="22.2" cy="69" r=".51" fill="#000080"/>
<circle cx="22.2" cy="69" r=".51" fill="none" stroke="#000080" stroke-width=".21"/>
<path d="M138.9 123v1.1" fill="none" stroke="#000080" stroke-width=".25"/>
<circle cx="138.9" cy="124.1" r=".51" fill="#000080"/>
<circle cx="138.9" cy="124.1" r=".51" fill="none" stroke="#000080" stroke-width=".21"/>
<path d="M148.5 124.1v3.7" fill="none" stroke="#000080" stroke-width=".25"/>
<circle cx="148.5" cy="124.1" r=".51" fill="#000080"/>
<circle cx="148.5" cy="124.1" r=".51" fill="none" stroke="#000080" stroke-width=".21"/>
<path d="M154.8 124.1h-15.9v4" fill="none" stroke="#000080" stroke-width=".25"/>
<circle cx="138.9" cy="124.1" r=".51" fill="#000080"/>
<circle cx="138.9" cy="124.1" r=".51" fill="none" stroke="#000080" stroke-width=".21"/>
<circle cx="148.5" cy="124.1" r=".51" fill="#000080"/>
<circle cx="148.5" cy="124.1" r=".51" fill="none" stroke="#000080" stroke-width=".21"/>
<path d="M230.9 56h4.2v.5M230.9 58.6h4.2v.4M230.9 43.3h6.7v2.6h-6.7M250.3 56.5h4.8M250.3 59h4.8M262.6 66.5h20M175 81.5h-22.6" fill="none" stroke="#000080" stroke-width=".25"/>
<circle cx="237.6" cy="43.3" r=".51" fill="#000080"/>
<circle cx="237.6" cy="43.3" r=".51" fill="none" stroke="#000080" stroke-width=".21"/>
<path d="M247.6 41.5v1.8h-10" fill="none" stroke="#000080" stroke-width=".25"/>
<circle cx="237.6" cy="43.3" r=".51" fill="#000080"/>
<circle cx="237.6" cy="43.3" r=".51" fill="none" stroke="#000080" stroke-width=".21"/>
<circle cx="247.6" cy="43.3" r=".51" fill="#000080"/>
<circle cx="247.6" cy="43.3" r=".51" fill="none" stroke="#000080" stroke-width=".21"/>
<path d="M247.6 43.3v.7h8.7" fill="none" stroke="#000080" stroke-width=".25"/>
<circle cx="247.6" cy="43.3" r=".51" fill="#000080"/>
<circle cx="247.6" cy="43.3" r=".51" fill="none" stroke="#000080" stroke-width=".21"/>
<g fill="none" stroke="#000080" stroke-width=".25">
<path d="M261.3 34h-3.7v4.2h-26.7M205 119h27.3M252.6 119h27.5M205 126.5l27.3 .1M205 129l27.3 .2M205 131.6l27.3 .1M205 134.1l27.3 .2M205 124.1h27.3M205 121.5h27.3M205 136.8h27.3M205 139.4h27.3M252.6 124.1h27.5"/>
<path d="M252.6 121.5h27.5M252.6 136.8h27.5M252.6 139.4h27.5M252.6 126.6h27.5M252.6 129.2h27.5M252.6 131.7h27.5M252.6 134.3h27.5M102.4 156.4v2.5M205 141.9h27.3M252.6 141.9h27.5M79.8 174.2h22.6"/>
</g>
<circle cx="232.6" cy="38.2" r=".51" fill="#000080"/>
<circle cx="232.6" cy="38.2" r=".51" fill="none" stroke="#000080" stroke-width=".21"/>
<g font-size="4.6" fill="#0c0087">
<text x="24.7" y="48">Antenna</text>
<text x="52.3" y="98">USB TYPE C</text>
</g>
<g font-size="4.1" fill="#000080">
<text x="87.3" y="118.2">RGB LED</text>
<text x="142.4" y="173.3">PWR LED</text>
<text x="217.6" y="190.8">Micro ESP32-C6</text>
</g>
<g font-size="4.1" fill="#0c0087">
<text x="27.2" y="190.8">40MHZ Crystal</text>
<text x="134.9" y="193.3">RESET</text>
<text x="175" y="193.3">BOOT</text>
</g>
<g font-size="2.3">
<text x="37.9" y="11.7">1</text>
<text x="110.9" y="11.7">2</text>
<text x="184.1" y="11.7">3</text>
<text x="257.1" y="11.7">4</text>
<text x="29.4" y="29.6">FEED</text>
<text x="31.9" y="27.1">NC</text>
<text x="38.8" y="28.4">1</text>
<text x="38.8" y="25.8">2</text>
<text x="3.9" y="33.3">A</text>
<text x="214" y="33.9">VDDA3P3</text>
<text x="227.9" y="32.6">2</text>
<text x="227.9" y="35.2">3</text>
<text x="291.4" y="33.3">A</text>
<text x="214" y="36.4">VDDA3P3</text>
<text x="216.4" y="41.5">VDDA2</text>
<text x="216.6" y="39">VDDA1</text>
<text x="227.9" y="37.7">29</text>
<text x="227.9" y="40.3">32</text>
<text x="177" y="47.9">4</text>
<text x="214.1" y="46.6">VDDPST2</text>
<text x="214.2" y="44.1">VDDPST1</text>
<text x="227.9" y="42.8">5</text>
<text x="227.9" y="45.3">20</text>
<text x="175.8" y="53">30</text>
<text x="181.8" y="49.1">CHIP_PU</text>
<text x="219.4" y="51.7">ANT</text>
<text x="227.9" y="50.5">1</text>
<text x="176" y="55.5">31</text>
<text x="181.8" y="54.3">XTAL_N</text>
<text x="181.8" y="56.8">XTAL_P</text>
<text x="207.4" y="59.4">USB_D+/GPIO13</text>
<text x="207.8" y="56.8">USB_D-/GPIO12</text>
<text x="227.9" y="55.5">16</text>
<text x="227.9" y="58.1">17</text>
<text x="51.4" y="63.5">B1</text>
<text x="56.4" y="64.8">GND</text>
<text x="65.8" y="64.8">GND</text>
<text x="73.2" y="63.5">A12</text>
<text x="177" y="60.6">6</text>
<text x="177" y="63.2">7</text>
<text x="177" y="65.7">8</text>
<text x="181.8" y="61.9">GPIO0/XTAL_32K_P</text>
<text x="181.8" y="64.4">GPIO1/XTAL_32K_N</text>
<text x="216.5" y="61.9">GPIO14</text>
<text x="216.6" y="64.4">GPIO15</text>
<text x="227.9" y="60.6">18</text>
<text x="227.9" y="63.2">19</text>
<text x="227.9" y="65.7">21</text>
<text x="51.3" y="68.5">B4</text>
<text x="51.3" y="71">B5</text>
<text x="56.4" y="69.8">VBUS</text>
<text x="64.7" y="69.8">VBUS</text>
<text x="73.2" y="71">A8</text>
<text x="73.2" y="68.5">A9</text>
<text x="175.8" y="70.8">10</text>
<text x="177" y="68.2">9</text>
<text x="181.8" y="67">GPIO2</text>
<text x="181.8" y="69.5">GPIO3</text>
<text x="208.2" y="69.5">U0RXD/GPIO17</text>
<text x="208.3" y="67">U0TXD/GPIO16</text>
<text x="227.9" y="68.2">22</text>
<text x="227.9" y="70.8">23</text>
<text x="51.3" y="73.5">B6</text>
<text x="51.3" y="76">B7</text>
<text x="56.4" y="72.3">CC2</text>
<text x="56.4" y="74.8">DP2</text>
<text x="56.4" y="77.3">DN2</text>
<text x="65.4" y="72.3">SBU1</text>
<text x="66.5" y="74.8">DN1</text>
<text x="66.9" y="77.3">DP1</text>
<text x="73.2" y="76">A6</text>
<text x="73.2" y="73.5">A7 USB_N</text>
<text x="175.8" y="75.9">12</text>
<text x="176" y="73.3">11</text>
<text x="181.8" y="72.1">GPIO4/MTMS</text>
<text x="181.8" y="74.6">GPIO5/MTDI</text>
<text x="181.8" y="77.1">GPIO6/MTCK</text>
<text x="201.8" y="77.1">SDIO_DATA0/GPIO20</text>
<text x="204.2" y="72.1">SDIO_CMD/GPIO18</text>
<text x="204.8" y="74.6">SDIO_CLK/GPIO19</text>
<text x="227.9" y="73.3">24</text>
<text x="227.9" y="75.9">25</text>
<text x="4" y="81.6">B</text>
<text x="51.3" y="81">B9</text>
<text x="51.3" y="78.5">B8</text>
<text x="56.4" y="79.8">SBU2</text>
<text x="56.4" y="82.3">VBUS</text>
<text x="64.7" y="82.3">VBUS</text>
<text x="66.8" y="79.8">CC1</text>
<text x="73.2" y="81">A4</text>
<text x="73.2" y="78.5">A5</text>
<text x="175.8" y="81">14</text>
<text x="175.9" y="83.5">15</text>
<text x="175.9" y="78.4">13</text>
<text x="181.8" y="79.7">GPIO7/MTDO</text>
<text x="181.8" y="82.3">GPIO8</text>
<text x="201.8" y="82.3">SDIO_DATA2/GPIO22</text>
<text x="202" y="79.7">SDIO_DATA1/GPIO21</text>
<text x="227.9" y="78.4">26</text>
<text x="227.9" y="81">27</text>
<text x="227.9" y="83.5">28</text>
<text x="291.5" y="81.6">B</text>
<text x="50.1" y="86">B12</text>
<text x="56.4" y="87.3">GND</text>
<text x="65.8" y="87.3">GND</text>
<text x="73.2" y="86">A1</text>
<text x="181.8" y="84.8">GPIO9</text>
<text x="201.9" y="84.8">SDIO_DATA3/GPIO23</text>
<text x="219.2" y="92.4">GND</text>
<text x="227.9" y="91.1">33</text>
<text x="239.1" y="119.8">1</text>
<text x="243.5" y="119.8">20</text>
<text x="39.5" y="123.6">1</text>
<text x="44.2" y="124.8">VIN VOUT</text>
<text x="59.2" y="123.6">5</text>
<text x="239.1" y="122.3">2</text>
<text x="239.1" y="124.8">3</text>
<text x="243.5" y="122.3">19</text>
<text x="243.5" y="124.8">18</text>
<text x="4" y="130">C</text>
<text x="39.3" y="126.1">2</text>
<text x="39.4" y="128.6">3</text>
<text x="44.2" y="127.3">GND</text>
<text x="44.2" y="129.8">EN</text>
<text x="52.3" y="129.8">NC</text>
<text x="59.2" y="128.6">4</text>
<text x="239.1" y="127.4">4</text>
<text x="239.1" y="129.9">5</text>
<text x="243.5" y="129.9">16</text>
<text x="243.5" y="127.4">17</text>
<text x="291.5" y="130">C</text>
<text x="98.4" y="134">GND</text>
<text x="107.1" y="132.8">2</text>
<text x="239.1" y="132.5">6</text>
<text x="239.1" y="135">7</text>
<text x="239.1" y="137.6">8</text>
<text x="243.5" y="135">14</text>
<text x="243.6" y="132.5">15</text>
<text x="243.6" y="137.6">13</text>
<text x="239.1" y="140.1">9</text>
<text x="239.1" y="142.7">10</text>
<text x="243.5" y="140.1">12</text>
<text x="243.7" y="142.7">11</text>
<text x="20.5" y="166.4" transform="rotate(-90 20.5 166.4)">3</text>
<text x="25.5" y="166.4" transform="rotate(-90 25.5 166.4)">2</text>
<text x="4" y="178.3">D</text>
<text x="201.9" y="178.3">Title</text>
<text x="291.4" y="178.3">D</text>
<text x="20.5" y="181.8" transform="rotate(-90 20.5 181.8)">4</text>
<text x="25.5" y="181.6" transform="rotate(-90 25.5 181.6)">1</text>
<text x="201.9" y="185.9">Size</text>
<text x="214.6" y="185.9">Number</text>
<text x="265.5" y="185.9">Revision</text>
<text x="203.2" y="189.7">A4</text>
<text x="201.9" y="193.5">Date:</text>
<text x="201.9" y="196.1">File:</text>
<text x="213.3" y="193.5">11-28-2024</text>
<text x="213.4" y="196.1">D:\Irshad Project\..\Sheet1.SchDoc</text>
<text x="252.8" y="196.1">Drawn By:</text>
<text x="252.8" y="193.5">Sheet</text>
<text x="259.6" y="193.5">of</text>
<text x="37.9" y="199.9">1</text>
<text x="110.9" y="199.9">2</text>
<text x="184.1" y="199.9">3</text>
<text x="257.1" y="199.9">4</text>
</g>
<g font-size="2.3" fill="#000080">
<text x="24.1" y="23.3">B1</text>
<text x="66.5" y="27.2">L1</text>
<text x="73.7" y="26.9">0R</text>
<text x="22.2" y="33.4">ANT5320LL04R2455A</text>
<text x="64.4" y="35.4">C1</text>
<text x="84.1" y="35.8">C2</text>
<text x="180" y="30.1">U1</text>
<text x="263.6" y="31.7">C15</text>
<text x="64.4" y="38">NC</text>
<text x="84.1" y="38.3">NC</text>
<text x="258.5" y="41.7">C17</text>
<text x="263.6" y="37.5">0.1uF</text>
<text x="258.5" y="47.5">0.1uF</text>
<text x="235.3" y="56">R1</text>
<text x="235.3" y="58.5">R6</text>
<text x="247.8" y="56">22R USB_N</text>
<text x="247.8" y="58.5">22R USB_P</text>
<text x="54.8" y="61">USB1</text>
<text x="247.6" y="66">R7</text>
<text x="260.1" y="66">499R</text>
<text x="14.7" y="78.5">R2</text>
<text x="90.6" y="84.6">R3</text>
<text x="14.7" y="91">5.1K</text>
<text x="54.8" y="91.1">KH-TYPE-C-16P</text>
<text x="89.8" y="93.5">5.1K</text>
<text x="180" y="96.2">ESP32-C6FH4</text>
<text x="25.7" y="118.1">C4</text>
<text x="240.1" y="116.1">P1</text>
<text x="25.7" y="124">0.1uF</text>
<text x="42.2" y="121.1">U2</text>
<text x="73.8" y="129.5">C5</text>
<text x="42.2" y="133.6">RT9193-33GB</text>
<text x="54.6" y="136.8">C10</text>
<text x="72.3" y="133.6">0.1uF</text>
<text x="126.9" y="136.6" transform="rotate(-90 126.9 136.6)">10uF/10V</text>
<text x="130.6" y="132.2">C6</text>
<text x="136.9" y="136.6" transform="rotate(-90 136.9 136.6)">1uF/16V</text>
<text x="140.6" y="132.4">C9</text>
<text x="146.9" y="136.6" transform="rotate(-90 146.9 136.6)">100nF/16V</text>
<text x="150.3" y="132.2">C7</text>
<text x="171.7" y="133.4">C14</text>
<text x="171.7" y="136">100nF/16V</text>
<text x="57.3" y="138.6">22nF</text>
<text x="235.1" y="146.1">Header 10X2A</text>
<text x="27.2" y="153.9">R8</text>
<text x="39.7" y="153.9">0R</text>
<text x="155.8" y="154.5">L2</text>
<text x="138.2" y="159.6">R9</text>
<text x="243.4" y="157.1">R4</text>
<text x="243.4" y="161.9">10K</text>
<text x="69.4" y="164.1">R11</text>
<text x="69.4" y="166.7">10K</text>
<text x="103.1" y="164.5">R12</text>
<text x="103.1" y="167">10K</text>
<text x="138.2" y="164.4">1K</text>
<text x="152.4" y="166.2">RED_LED</text>
<text x="199.3" y="167.1">C3</text>
<text x="214.3" y="167.1">C8</text>
<text x="243.4" y="167.1">R5</text>
<text x="15.8" y="170.9">C12</text>
<text x="27" y="170.1">X1</text>
<text x="27" y="172.6">40MHz</text>
<text x="37.7" y="169.4">C11</text>
<text x="37.7" y="172">12pF</text>
<text x="199.3" y="169.7">0.1uF</text>
<text x="214.3" y="169.7">0.1uF</text>
<text x="243.4" y="172">10K</text>
<text x="14.8" y="180.6" transform="rotate(-90 14.8 180.6)">12pF</text>
<text x="70.4" y="183">C13</text>
<text x="70.4" y="185.5">0.1uF</text>
</g>
<g font-size="2.3" fill="#800000">
<text x="85.9" y="28.4">ANT</text>
<text x="235.1" y="25.9">VDD_3V3</text>
<text x="273.2" y="34.7">GND</text>
<text x="232.6" y="37.7">3V3</text>
<text x="245.7" y="38.4">3V3</text>
<text x="157.4" y="47.9">RST</text>
<text x="269" y="44.7">GND</text>
<text x="67.7" y="48.2">GND</text>
<text x="157.4" y="53">XTAL_N</text>
<text x="232.6" y="50.5">ANT</text>
<text x="19.2" y="58.4">VBUS</text>
<text x="96.9" y="58.4">VBUS</text>
<text x="157.4" y="55.5">XTAL_P</text>
<text x="31.8" y="64.8">GND</text>
<text x="87.9" y="64.8">GND</text>
<text x="159.9" y="65.7">GP2</text>
<text x="159.9" y="63.2">GP1</text>
<text x="159.9" y="60.6">GP0</text>
<text x="232.6" y="63.2">GP15</text>
<text x="232.6" y="60.6">GP14</text>
<text x="272.6" y="66">GP16</text>
<text x="159.9" y="70.8">GP4</text>
<text x="159.9" y="68.2">GP3</text>
<text x="232.6" y="70.8">GP18</text>
<text x="232.6" y="68.2">GP17</text>
<text x="39.8" y="76">USB_N</text>
<text x="42.2" y="73.5">USB_P</text>
<text x="79.8" y="76">USB_P</text>
<text x="159.9" y="75.9">GP6</text>
<text x="159.9" y="73.3">GP5</text>
<text x="232.6" y="75.9">GP20</text>
<text x="232.6" y="73.3">GP19</text>
<text x="159.9" y="78.4">GP7</text>
<text x="159.9" y="81">GP8</text>
<text x="159.9" y="83.5">BOOT</text>
<text x="232.6" y="81">GP22</text>
<text x="232.6" y="78.4">GP21</text>
<text x="232.6" y="83.5">GP23</text>
<text x="240.1" y="83.5">RGB</text>
<text x="31.8" y="87.3">GND</text>
<text x="82.9" y="87.3">GND</text>
<text x="17.3" y="101.2">GND</text>
<text x="235.1" y="98.6">GND</text>
<text x="87.4" y="103.7">GND</text>
<text x="29.3" y="116">VBUS</text>
<text x="70.4" y="116">3V3</text>
<text x="127" y="119.7">3V3</text>
<text x="137" y="119.9">3V3</text>
<text x="207.5" y="118.5">VBUS</text>
<text x="270.1" y="118.5">GP16</text>
<text x="175" y="121">VDD_3V3</text>
<text x="205" y="125.9">GP0</text>
<text x="205" y="121">GND</text>
<text x="205" y="123.6">3V3</text>
<text x="270.1" y="123.6">GP21</text>
<text x="270.1" y="121">GP17</text>
<text x="24.7" y="126.1">GND</text>
<text x="79.3" y="126">VBUS</text>
<text x="205" y="128.5">GP1</text>
<text x="205" y="131.1">GP2</text>
<text x="260.1" y="131.2">GP18</text>
<text x="270.1" y="128.7">GP19</text>
<text x="270.1" y="126.1">GP20</text>
<text x="17.3" y="136.2">GND</text>
<text x="79.8" y="136.1">RGB</text>
<text x="205" y="133.6">GP3</text>
<text x="207.5" y="136.3">GP4</text>
<text x="260.1" y="136.3">GP14</text>
<text x="260.1" y="133.7">GP15</text>
<text x="36.8" y="139.9">GND</text>
<text x="69.8" y="141.2">GND</text>
<text x="112.4" y="143.7">GND</text>
<text x="126.4" y="142.1">GND</text>
<text x="136.4" y="142.3">GND</text>
<text x="146.1" y="142.1">GND</text>
<text x="167.5" y="143.3">GND</text>
<text x="207.5" y="138.9">GP5</text>
<text x="210" y="141.4">GP6</text>
<text x="260.1" y="138.9">GP8</text>
<text x="262.6" y="141.4">GP7</text>
<text x="44.6" y="153.6">XTAL_P</text>
<text x="66.8" y="153">3V3</text>
<text x="100.5" y="153.3">3V3</text>
<text x="210.7" y="154.6">3V3</text>
<text x="23.5" y="156.7">GND</text>
<text x="195.6" y="156.1">3V3</text>
<text x="230.5" y="159.9">3V3</text>
<text x="257.6" y="158.6">GP2</text>
<text x="125.6" y="162.4">3V3</text>
<text x="170.6" y="162.4">GND</text>
<text x="52.3" y="173.7">RST</text>
<text x="79.8" y="173.7">BOOT</text>
<text x="230.5" y="169.9">3V3</text>
<text x="257.6" y="168.7">GP8</text>
<text x="195.1" y="177">GND</text>
<text x="210.1" y="177">GND</text>
<text x="39.3" y="181.8">XTAL_N</text>
<text x="128.4" y="182">RST</text>
<text x="163" y="182.6">BOOT</text>
<text x="18.3" y="194">GND</text>
<text x="66.2" y="192.9">GND</text>
<text x="155.9" y="193.2">GND</text>
<text x="190.5" y="193.8">GND</text>
</g>
<g font-size="2.3" fill="#f00">
<text x="89.3" y="130.2">4</text>
<text x="94.1" y="131.5">VDD DO</text>
</g>
<g font-size="2.3" fill="#800">
<text x="107.1" y="130.2">1</text>
<text x="89.4" y="132.8">3</text>
<text x="94.1" y="134">DI</text>
</g>
<g font-size="2" fill="#000080">
<text x="154.9" y="121.1">2nH/800mA</text>
<text x="92.4" y="127.7">LED1</text>
<text x="152.4" y="126.2">L3</text>
<text x="92.4" y="137.6">WS2812B-2020</text>
<text x="141.8" y="179">BT1</text>
<text x="176.4" y="179.6">BT2</text>
<text x="141.8" y="185.1">JT1185SAEM</text>
<text x="176.4" y="185.7">JT1185SAEM</text>
</g>
</svg>
